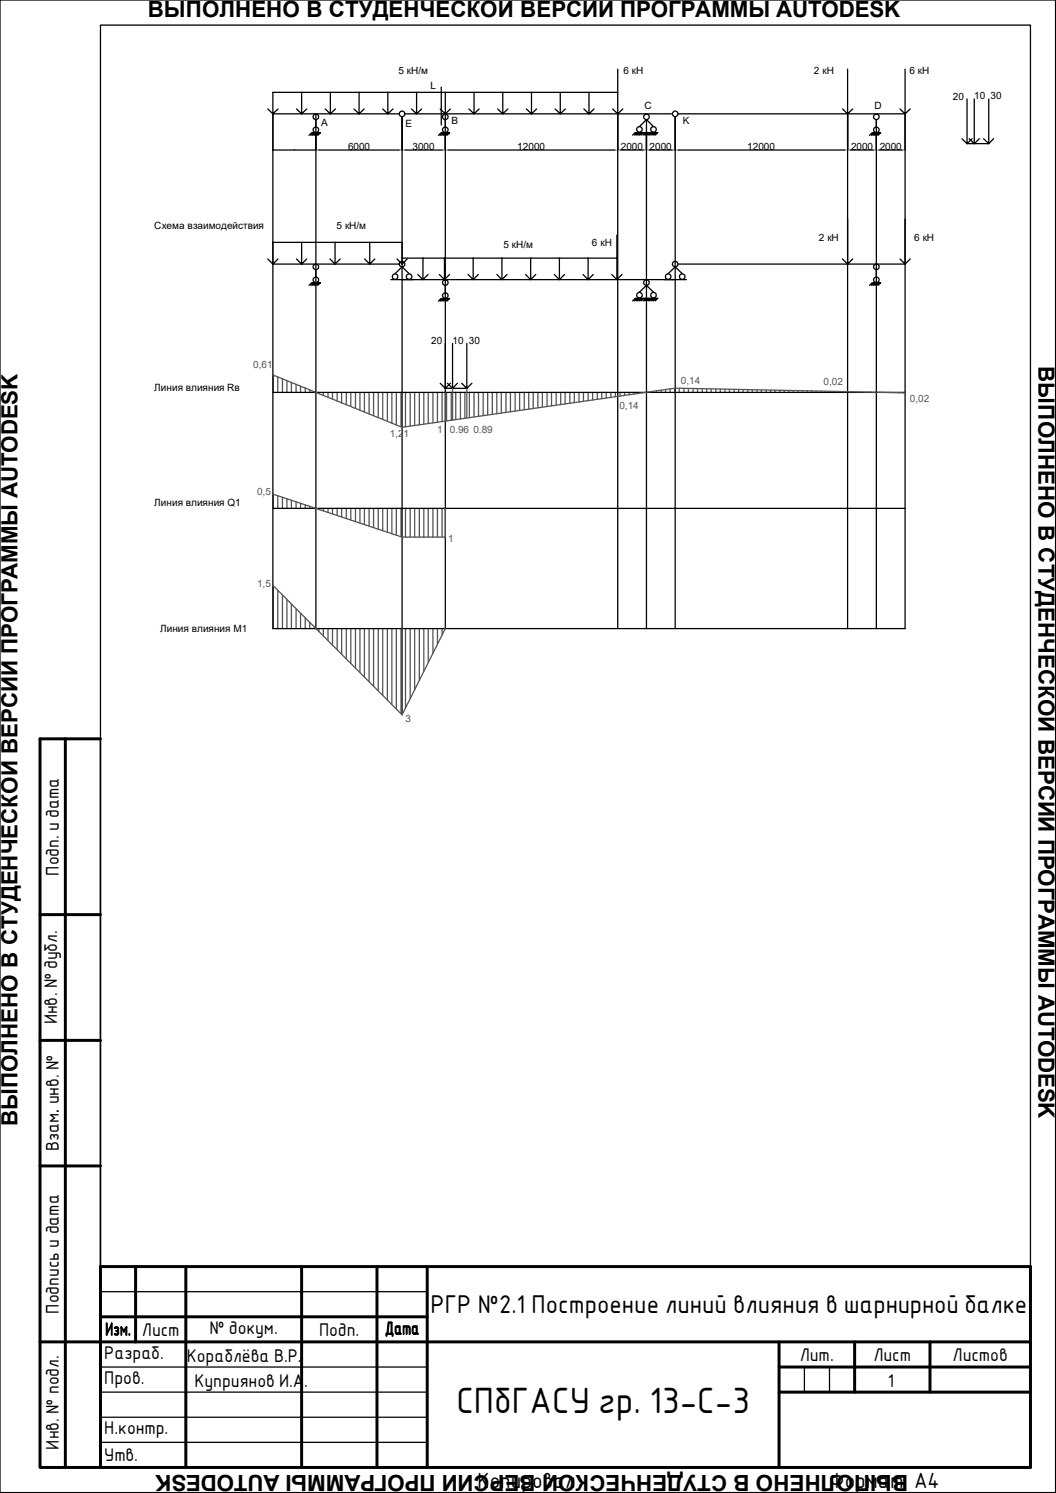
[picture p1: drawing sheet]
<svg xmlns="http://www.w3.org/2000/svg" width="210mm" height="297mm" viewBox="0 0 210 297" stroke-linecap="round" stroke-linejoin="round" font-family="sans-serif">
<g fill="none" stroke="#000" stroke-width=".25">
<path d="M0 0h209.9v296.9h-209.9zM20 5h184.9v286.9h-184.9zM60 18.4v4.2M65.7 18.4v4.2M71.4 18.4v4.2M77.1 18.4v4.2M82.8 18.4v4.2M87.8 17.3v7.5M88.6 18.4v106.7M94.3 18.4v4.2M100 18.4v4.2M105.7 18.4v4.2"/>
<path d="M111.4 18.4v4.2M117.1 18.4v4.2M122.9 18.4h-68.6v106.7h125.7v-102.5M122.9 13.8v111.3M168.6 13.8v8.8l-1-.9M180 13.8v8.8l-1-.9M192.3 19.7v8.9l-1-1M193.8 19.7v8.9l-1.1-1M196.6 19.7v8.9l-1-1M53.3 21.7l1 .9 1-.9M54.3 22.6h25.1M59 21.7l1 .9 1-.9"/>
<path d="M61.5 26.9l.5-.5h1.7l-.5 .5M62.4 26.4l-.6 .5M62.7 26.4l-.5 .5M62.8 22.6v102.5M62.8 26.4v3.4h-8.5M63 26.4l-.5 .5M63.4 26.4l-.5 .5M63.5 29.8h15.7M64.7 21.7l1 .9 1-.9M70.4 21.7l1 .9 1-.9M76.1 21.7l1 .9 1-.9M80 23.2v119"/>
<path d="M80.6 22.6h53.1M80.7 29.8h7.1M81.8 21.7l1 .9 1.1-.9M87.2 26.9l.5-.5h1.7l-.5 .5M87.5 21.7l1.1 .9 1-.9M88.1 26.4l-.6 .5M88.4 26.4l-.5 .5M88.7 26.4l-.5 .5M89.1 26.4l-.5 .5M89.3 29.8h32.8M93.3 21.7l1 .9 1-.9M99 21.7l1 .9 1-.9"/>
<path d="M104.7 21.7l1 .9 1-.9M110.4 21.7l1 .9 1-.9M116.1 21.7l1 .9 1.1-.9M121.8 21.7l1.1 .9 1-.9M123.6 29.8h4.2M126.7 26.4l-.5 .5M127 26.4l-.5 .5M127.2 25.2l1.4-1.4 1.4 1.4M127.3 26.4l-.4 .5M127.7 26.4l-.5 .5M128 26.4h2.8l-.5 .5M128 26.4h-1.7l-.5 .5"/>
<path d="M128 26.4l-.5 .5M128.4 26.4l-.5 .5M128.6 23.8v101.3M128.7 26.4l-.5 .5M129.1 26.4l-.5 .5M129.3 29.8h4.3M129.4 26.4l-.5 .5M129.8 26.4l-.6 .5M130.1 26.4l-.5 .5M130.4 26.4l-.4 .5M134.3 23.2v101.9M134.9 22.6h45.1"/>
<path d="M135 29.8h32.9M169.3 29.8h4.3M169.6 21.7l-1 .9v102.5M172.9 26.9l.5-.5h1.7l-.5 .5M173.8 26.4l-.5 .5M174.2 26.4l-.5 .5M174.3 23.8v101.3M174.5 26.4l-.5 .5M174.8 26.4l-.5 .5M175 29.8h4.3M181 21.7l-1 .9M193.3 27.6l-1 1h4.3l1-1"/>
<path d="M194.8 27.6l-1 1M53.3 51.5l1 1 1-1M54.3 48.2h25.7M54.3 52.5h25.1M59 51.5l1 1 1-1M60 48.2v4.3M61.5 56.8l.5-.5h1.7l-.5 .5M62.4 56.3l-.6 .5M62.7 56.3l-.5 .5M63 56.3l-.5 .5M63.4 56.3l-.5 .5M65.6 51.5l1 1 1-1"/>
<path d="M66.6 48.2v4.3M72.5 51.5l1 1 1-1M73.5 48.2v4.3M77.7 55.6h4.5M78.6 54.4l1.4-1.3 1.4 1.3M79 51.5l1 1 1-1M79.8 55.6h54.3M80 51.4h42.7M83.1 54.6l1 1 1-1M84.1 51.4v4.2M87.2 59.9l.5-.5h1.7l-.5 .5M87.4 54.6l1 1 1-1"/>
<path d="M88.1 59.4l-.6 .5M88.4 51.4v4.2M88.4 59.4l-.5 .5M88.7 59.4l-.5 .5M89.1 59.4l-.5 .5M93.1 54.6l1 1 1-1M94.1 51.4v4.2M98.8 54.6l1 1 1-1M99.8 51.4v4.2M104.5 54.6l1 1 1.1-1M105.5 51.4v4.2M110.2 54.6l1.1 1 1-1"/>
<path d="M111.3 51.4v4.2M116 54.6l1 1 1-1M117 51.4v4.2M121.7 54.6l1 1 1-1M122.7 46.7v8.9M126.7 59.4l-.5 .5M127 59.4l-.5 .5M127.2 58.1l1.4-1.3 1.4 1.3M127.3 59.4l-.4 .5M127.7 59.4l-.5 .5M128 59.4h2.8l-.5 .5M128 59.4h-1.7l-.5 .5"/>
<path d="M128 59.4l-.5 .5M128.4 59.4l-.5 .5M128.7 59.4l-.5 .5M129.1 59.4l-.5 .5M129.4 59.4l-.5 .5M129.8 59.4l-.6 .5M130.1 59.4l-.5 .5M130.4 59.4l-.4 .5M132 55.6h4.5M132.9 54.4l1.4-1.3 1.4 1.3M168.6 43.6v8.9l-1-1M169.6 51.5l-1 1"/>
<path d="M172.9 56.8l.5-.5h1.7l-.5 .5M173.8 56.3l-.5 .5M174.2 56.3l-.5 .5M174.5 56.3l-.5 .5M174.8 56.3l-.5 .5M180 43.6v8.9l-1-1M181 51.5l-1 1h-45.1M54.3 78.1h125.7M88.6 68.3v9l-1.1-1.1M89.6 76.2l-1 1.1h4.2l1.1-1.1M90 68.3v9l-1-1.1M91 76.2l-1 1.1"/>
<path d="M92.8 68.3v9l-1-1.1M54.3 101.1h125.7M20 257h65M20 271.9h65M20 276.9h65M160 271.9v5M165 271.9v5M20 281.9h65M20 286.9h65"/>
<circle cx="62.8" cy="23.2" r=".55"/>
<circle cx="62.8" cy="25.8" r=".55"/>
<circle cx="80" cy="22.6" r=".55"/>
<circle cx="88.6" cy="23.2" r=".55"/>
<circle cx="88.6" cy="25.8" r=".55"/>
<circle cx="127.2" cy="25.7" r=".55"/>
<circle cx="128.6" cy="23.2" r=".55"/>
<circle cx="130" cy="25.7" r=".55"/>
<circle cx="134.3" cy="22.6" r=".55"/>
<circle cx="174.3" cy="23.2" r=".55"/>
<circle cx="174.3" cy="25.8" r=".55"/>
<circle cx="62.8" cy="55.7" r=".55"/>
<circle cx="62.8" cy="53.1" r=".55"/>
<circle cx="78.6" cy="55" r=".55"/>
<circle cx="80" cy="52.5" r=".55"/>
<circle cx="81.4" cy="55" r=".55"/>
<circle cx="88.6" cy="58.8" r=".55"/>
<circle cx="88.6" cy="56.2" r=".55"/>
<circle cx="127.2" cy="58.7" r=".55"/>
<circle cx="128.6" cy="56.2" r=".55"/>
<circle cx="130" cy="58.7" r=".55"/>
<circle cx="132.9" cy="55" r=".55"/>
<circle cx="134.3" cy="52.5" r=".55"/>
<circle cx="135.7" cy="55" r=".55"/>
<circle cx="174.3" cy="55.7" r=".55"/>
<circle cx="174.3" cy="53.1" r=".55"/>
</g>
<g fill="#000">
<path d="M62.8 29.8l.7-.1v.3zM79.2 29.7l.8 .1-.8 .2zM80 29.8l.7-.1v.3zM87.8 29.7l.8 .1-.8 .2zM88.6 29.8l.7-.1v.3zM122.1 29.7l.8 .1-.8 .2zM122.9 29.8l.7-.1v.3zM127.8 29.7l.8 .1-.8 .2zM128.6 29.8l.7-.1v.3zM133.6 29.7l.7 .1-.7 .2zM134.3 29.8l.7-.1v.3zM167.9 29.7l.7 .1-.7 .2z"/>
<path d="M168.6 29.8l.7-.1v.3zM173.6 29.7l.7 .1-.7 .2zM174.3 29.8l.7-.1v.3zM179.3 29.7l.7 .1-.7 .2z"/>
</g>
<path d="M58.5 29.8h.1" fill="none" stroke="#000" stroke-width=".2"/>
<g fill="none" stroke="#545454" stroke-width=".25">
<path d="M54.3 74.6l25.7 10.4 54.3-7.8 45.7 .9M54.4 74.6v3.5M55.2 75v3.1M56.2 75.4v2.7M57.1 75.7v2.4M58 76.1v2M58.9 76.5v1.6M59.8 76.8v1.3M60.7 77.2v.9M61.6 77.6v.5M62.5 77.9v.2M63.4 78.1v.2"/>
<path d="M64.3 78.1v.6M65.2 78.1v.9M66.1 78.1v1.3M67.1 78.1v1.7M67.9 78.1v2M68.9 78.1v2.4M69.8 78.1v2.8M70.7 78.1v3.1M71.6 78.1v3.5M72.5 78.1v3.9M73.4 78.1v4.2M74.3 78.1v4.6"/>
<path d="M75.2 78.1v5M76.1 78.1v5.3M77 78.1v5.7M77.9 78.1v6.1M78.8 78.1v6.4M79.8 78.1v6.8M80.6 78.1v6.8M81.6 78.1v6.7M82.5 78.1v6.5M83.4 78.1v6.4M84.3 78.1v6.3M85.2 78.1v6.1"/>
<path d="M86.1 78.1v6M87 78.1v5.9M87.9 78.1v5.8M88.6 78.1v5.7M88.8 78.1v5.6M89.7 78.1v5.5M90 77.3v6.3M90.6 78.1v5.4M91.6 78.1v5.3M92.5 78.1v5.1M92.8 77.3v5.8M93.3 78.1v5"/>
<path d="M94.3 78.1v4.8M95.2 78.1v4.7M96.1 78.1v4.6M97 78.1v4.5M97.9 78.1v4.3M98.8 78.1v4.2M99.7 78.1v4.1M100.6 78.1v3.9M101.5 78.1v3.8M102.4 78.1v3.7M103.3 78.1v3.6M104.3 78.1v3.4"/>
<path d="M105.2 78.1v3.3M106 78.1v3.2M107 78.1v3.1M107.9 78.1v2.9M108.8 78.1v2.8M109.7 78.1v2.6M110.6 78.1v2.5M111.5 78.1v2.4M112.4 78.1v2.2M113.3 78.1v2.1M114.2 78.1v2M115.1 78.1v1.9"/>
<path d="M116 78.1v1.7M117 78.1v1.6M117.9 78.1v1.5M118.8 78.1v1.4M119.7 78.1v1.2M120.6 78.1v1.1M121.5 78.1v1M122.4 78.1v.8M123.3 78.1v.7M124.2 78.1v.6M125.1 78.1v.4M126 78.1v.3"/>
<path d="M126.9 78.1v.2M127.8 78.1h.1M128.7 78v.1M129.7 77.9v.2M130.6 77.8v.3M131.5 77.6v.5M132.4 77.5v.6M133.3 77.4v.7M134.2 77.3v.8M135.1 77.3v.8M136 77.3v.8M136.9 77.3v.8"/>
<path d="M137.8 77.3v.8M138.7 77.3v.8M139.7 77.3v.8M140.5 77.3v.8M141.4 77.4v.7M142.4 77.4v.7M143.3 77.4v.7M144.2 77.4v.7M145.1 77.5v.6M146 77.5v.6M146.9 77.5v.6M147.8 77.5v.6"/>
<path d="M148.7 77.5v.6M149.6 77.6v.5M150.5 77.6v.5M151.4 77.6v.5M152.4 77.6v.5M153.2 77.6v.5M154.1 77.6v.5M155.1 77.6v.5M156 77.7v.4M156.9 77.7v.4M157.8 77.7v.4M158.7 77.7v.4"/>
<path d="M159.6 77.8v.3M160.5 77.8v.3M161.4 77.8v.3M162.3 77.8v.3M163.2 77.8v.3M164.1 77.9v.2M165.1 77.9v.2M165.9 77.9v.2M166.9 77.9v.2M167.8 77.9v.2M168.7 77.9v.2M169.6 77.9v.2"/>
<path d="M170.5 78v.1M171.4 78v.1M172.3 78v.1M173.2 78v.1M174.1 78.1h.1M175 78.1h.1M175.9 78.1h.1M176.8 78.1h.1M177.8 78.1h.1M178.6 78.1h.1M179.6 78.1h.1M54.3 98.3l25.7 8.5h8.6v-5.7"/>
<path d="M54.4 98.3v2.8M55.2 98.6v2.5M56.2 98.9v2.2M57.1 99.2v1.9M58 99.5v1.6M58.9 99.8v1.3M54.3 116.5l25.7 25.7M54.4 116.5v8.6M55.2 117.5v7.6M56.2 118.4v6.7M57.1 119.3v5.8M59.8 100.1v1"/>
<path d="M60.7 100.4v.7M61.6 100.7v.4M62.5 101v.1M63.4 101.1v.2M64.3 101.1v.5M65.2 101.1v.8M66.1 101.1v1.1M67.1 101.1v1.4M67.9 101.1v1.7M68.9 101.1v2.1M69.8 101.1v2.4M70.7 101.1v2.7"/>
<path d="M71.6 101.1v3M72.5 101.1v3.3M73.4 101.1v3.5M74.3 101.1v3.8M75.2 101.1v4.2M76.1 101.1v4.5M77 101.1v4.8M77.9 101.1v5.1M78.8 101.1v5.4M79.8 101.1v5.7M80.6 101.1v5.7M81.6 101.1v5.7"/>
<path d="M82.5 101.1v5.7M83.4 101.1v5.7M84.3 101.1v5.7M85.2 101.1v5.7M86.1 101.1v5.7M87 101.1v5.7M87.9 101.1v5.7M58 120.2v4.9M58.9 121.1v4M59.8 122v3.1M60.7 122.9v2.2M61.6 123.8v1.3"/>
<path d="M62.5 124.7v.4M63.4 125.1v.5M64.3 125.1v1.4M65.2 125.1v2.4M66.1 125.1v3.3M67.1 125.1v4.1M67.9 125.1v5.1M68.9 125.1v6M69.8 125.1v6.9M70.7 125.1v7.8M71.6 125.1v8.7M72.5 125.1v9.6"/>
<path d="M73.4 125.1v10.5M74.3 125.1v11.4M75.2 125.1v12.3M76.1 125.1v13.2M77 125.1v14.1M77.9 125.1v15.1M78.8 125.1v16M79.8 125.1v16.8M80 125.1v17.1l8.6-17.1M80.6 125.1v15.7M81.6 125.1v13.9M82.5 125.1v12.1"/>
<path d="M83.4 125.1v10.3M84.3 125.1v8.5M85.2 125.1v6.7M86.1 125.1v4.9M87 125.1v3M87.9 125.1v1.2"/>
</g>
<g fill="none" stroke="#000" stroke-width=".59">
<path d="M13 147v144.9M20 147h-12v144.9h12M8 181.9h12M8 207h12M8 231.9h12M20 252h184.9v39.9h-184.9zM27 252v15M37 252v39.9M60 252v39.9M75 252v39.9M85 252v39.9M8 267h196.9"/>
<path d="M20 262h65M154.9 271.9h50M154.9 276.9h50M154.9 267v24.9M170 267v9.9M185 267v9.9"/>
</g>
<path d="M20 147v144.9" fill="none" stroke="#000" stroke-width=".3"/>
<g fill="#000" stroke="#000" stroke-width=".2">
<path d="M21.1 263.2l.1-.1 .1 .2v2.3h-.2z" fill-rule="evenodd"/>
<path d="M22.1 263.4v.5l-.8 1.5v-.4z" fill-rule="evenodd"/>
<path d="M22.1 263.2h.2v2.4h-.2z" fill-rule="evenodd"/>
<path d="M22.7 264.2h.5l-.4 .1z" fill-rule="evenodd"/>
<path d="M22.7 265.3l.4 .1z" fill-rule="evenodd"/>
<path d="M22.9 264a.55 .55 0 0 1 .7 .1 .55 .55 0 0 1-.1 .7 .5 .5 0 0 1-.1 .8 .5 .5 0 0 1-.7-.2h.4a.26 .26 0 0 0 .3-.3 .26 .26 0 0 0-.3-.2l-.1-.2 .4-.2v-.2l-.1-.1h-.6z" fill-rule="evenodd"/>
<path d="M24 264l.2 .4v1.2h-.2z" fill-rule="evenodd"/>
<path d="M24 263.9l.6 .7v.4z" fill-rule="evenodd"/>
<path d="M25 264l.2-.1-.6 1.1v-.4z" fill-rule="evenodd"/>
<path d="M25.2 264v1.6h-.1l-.1-1.2z" fill-rule="evenodd"/>
<path d="M76.8 265.3l1.2 .2h-1l-.2 .4z" fill-rule="evenodd"/>
<path d="M77.2 263h.7l.1 .1-.6 .1-.2 2h-.3z" fill-rule="evenodd"/>
<path d="M77.8 263.2l.2-.1v2.1l.2 .1-.1 .6-.1-.4-1.2-.2v-.1h1z" fill-rule="evenodd"/>
<path d="M78.6 263.9l.8 .1h-.6v1.1l.1 .1h.8l.1 .1-.6 .2-.5-.2-.1-.2z" fill-rule="evenodd"/>
<path d="M78.7 263.9l.1-.2 .8 .1v1.4h.1h-.7l.4-.2v-1l-.8-.1z" fill-rule="evenodd"/>
<path d="M79.5 265.3l.3 .1z" fill-rule="evenodd"/>
<path d="M80.8 264h.2l-.1 1.5-.1-.1z" fill-rule="evenodd"/>
<path d="M80.2 263.8l1.1-.1 .2 .2-1.2 .1v1.5l-.1-.1z" fill-rule="evenodd"/>
<path d="M81.2 264l.3-.1 .1 .2-.1 1.4-.1-.1v-1.2z" fill-rule="evenodd"/>
<path d="M82 263.9l.8 .1h-.6v1.1l.9 .1 .1 .1-.6 .2-.5-.2-.1-.3z" fill-rule="evenodd"/>
<path d="M82.1 263.8h.9v1.4h.1h-.7l.4-.1v-1.1l-.8-.1z" fill-rule="evenodd"/>
<path d="M82.8 265.3h.4l-.1 .2z" fill-rule="evenodd"/>
<circle cx="25.8" cy="265.5" r=".17"/>
</g>
<text font-size="7" x="90.8" y="281.2">СПбГАСУ гр. 13-С-3</text>
<text font-size="4.9" x="85.6" y="261.2">РГР №2.1 Построение линий влияния в шарнирной балке</text>
<g font-size="4.4">
<text x="29.4" y="3.5">ВЫПОЛНЕНО В СТУДЕНЧЕСКОЙ ВЕРСИИ ПРОГРАММЫ AUTODESK</text>
<text x="206.5" y="72.9" transform="rotate(90 206.5 72.9)">ВЫПОЛНЕНО В СТУДЕНЧЕСКОЙ ВЕРСИИ ПРОГРАММЫ AUTODESK</text>
<text x="3.5" y="224.1" transform="rotate(-90 3.5 224.1)">ВЫПОЛНЕНО В СТУДЕНЧЕСКОЙ ВЕРСИИ ПРОГРАММЫ AUTODESK</text>
<text x="180.6" y="293.5" transform="rotate(-180 180.6 293.5)">ВЫПОЛНЕНО В СТУДЕНЧЕСКОЙ ВЕРСИИ ПРОГРАММЫ AUTODESK</text>
</g>
<g font-size="4.2">
<text x="95" y="296">Копировал</text>
<text x="165" y="296">Формат A4</text>
</g>
<g font-size="3.5">
<text x="11.7" y="174.2" transform="rotate(-90 11.7 174.2)">Подп. и дата</text>
<text x="11.3" y="203.8" transform="rotate(-90 11.3 203.8)">Инв. № дубл.</text>
<text x="11.7" y="221.4" transform="rotate(-90 11.7 221.4)">.</text>
<text x="11.7" y="229" transform="rotate(-90 11.7 229)">Взам. инв. №</text>
<text x="11.7" y="261.3" transform="rotate(-90 11.7 261.3)">Подпись и дата</text>
<text x="28.2" y="265.7">Лист</text>
<text x="41.7" y="265.3">№ докум.</text>
<text x="63.5" y="265.7">Подп.</text>
<text x="20.7" y="270.3">Разраб.</text>
<text x="20.7" y="275.3">Пров.</text>
<text x="37.1" y="270.9">Кораблёва В.Р.</text>
<text x="38.6" y="275.9">Куприянов И.А.</text>
<text x="159.1" y="270.7">Лит.</text>
<text x="173.7" y="270.7">Лист</text>
<text x="176.6" y="275.9">1</text>
<text x="189.4" y="270.7">Листов</text>
<text x="20.7" y="285.3">Н.контр.</text>
<text x="11.7" y="288.4" transform="rotate(-90 11.7 288.4)">Инв. № подл.</text>
<text x="20.7" y="290.7">Утв.</text>
</g>
<g font-size="2">
<text x="79.2" y="14.8">5 кН/м</text>
<text x="85.6" y="17.7">L</text>
<text x="124" y="14.8">6 кН</text>
<text x="161.9" y="14.8">2 кН</text>
<text x="180.9" y="14.8">6 кН</text>
<text x="128.2" y="21.6">C</text>
<text x="173.9" y="21.7">D</text>
<text x="189.5" y="19.8">20</text>
<text x="193.8" y="19.7">10 30</text>
<text x="63.9" y="25">A</text>
<text x="69.2" y="29.8">6000</text>
<text x="80.6" y="25.2">E</text>
<text x="82" y="29.8">3000</text>
<text x="89.8" y="24.8">B</text>
<text x="102.9" y="29.8">12000</text>
<text x="123.5" y="29.8">2000</text>
<text x="129.2" y="29.8">2000</text>
<text x="135.8" y="24.7">K</text>
<text x="148.6" y="29.8">12000</text>
<text x="169.2" y="29.8">2000</text>
<text x="175" y="29.8">2000</text>
<text x="30.7" y="45.5">Схема взаимодействия</text>
<text x="66.9" y="45.5">5 кН/м</text>
<text x="162.9" y="47.9">2 кН</text>
<text x="181.8" y="47.9">6 кН</text>
<text x="100.1" y="49.4">5 кН/м</text>
<text x="117.7" y="48.9">6 кН</text>
<text x="85.8" y="68.5">20</text>
<text x="90" y="68.4">10 30</text>
<text x="30.7" y="77.9">Линия влияния Rв</text>
<text x="30.7" y="100.7">Линия влияния Q1</text>
<text x="31.9" y="125.6">Линия влияния M1</text>
</g>
<g font-size="2" fill="#545454">
<text x="50.4" y="73.2">0,61</text>
<text x="135.4" y="76.3">0,14</text>
<text x="163.8" y="76.5">0,02</text>
<text x="123.2" y="81.3">0,14</text>
<text x="181" y="80">0,02</text>
<text x="77.5" y="86.9">1,21</text>
<text x="86.9" y="86.1">1</text>
<text x="89.5" y="86.1">0.96 0.89</text>
<text x="51.1" y="98.5">0,5</text>
<text x="89.2" y="107.7">1</text>
<text x="51.1" y="116.8">1,5</text>
<text x="80.6" y="143.6">3</text>
</g>
</svg>
